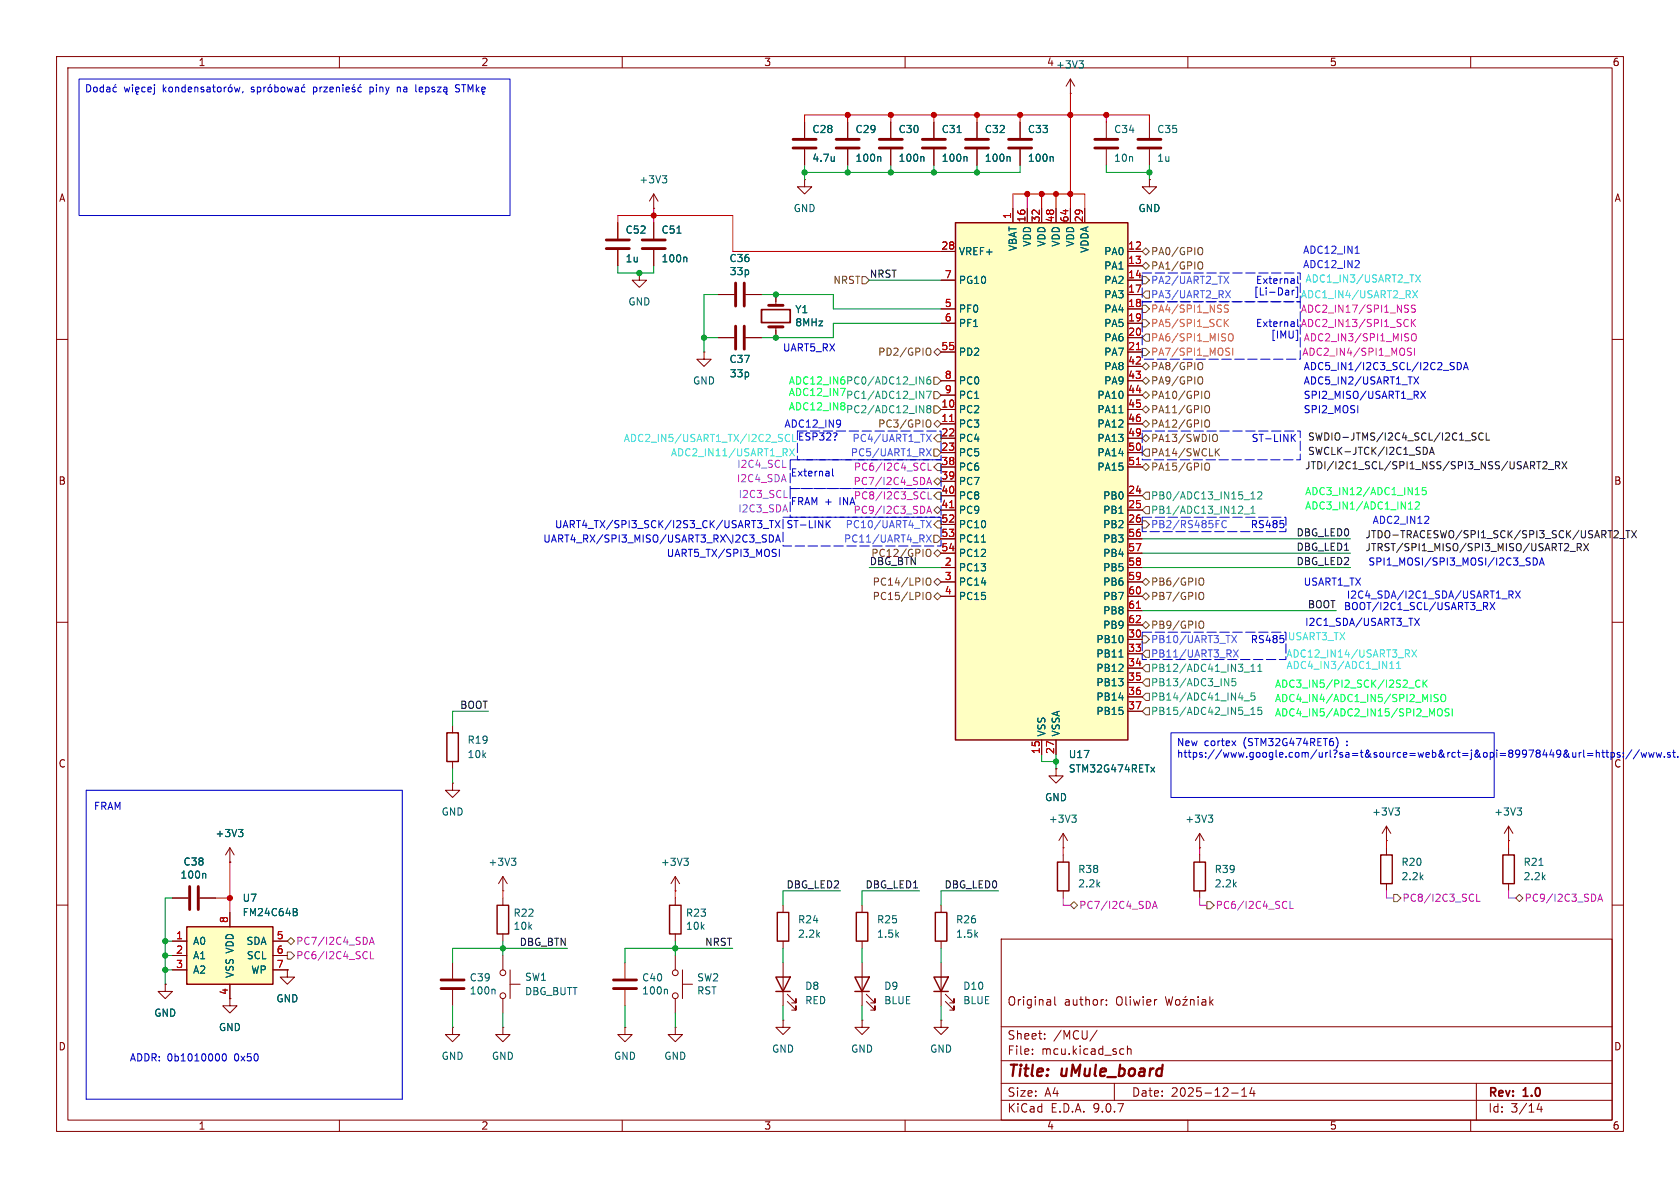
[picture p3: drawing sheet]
<svg xmlns="http://www.w3.org/2000/svg" width="297mm" height="210mm" viewBox="0 0 297 210" stroke-linecap="round" stroke-linejoin="round" font-family="sans-serif">
<g fill="none" stroke="#840000" stroke-width=".18">
<path d="M10 10h277v190h-277zM12 12h273v186h-273zM60 10v2M110 10v2M160 10v2M210 10v2M260 10v2M109.2 39.4v2.8M142.2 21.6v2.8M142.2 26.4v2.8M157.5 21.6v2.8M157.5 26.4v2.8"/>
<path d="M165.1 21.6v2.8M165.1 26.4v2.8M109.2 44.2v2.8M113 48.3v1.2h1.3l-1.3 1.3-1.2-1.3h1.2M113 48.3h.1M127 52.1h2.8M131.8 52.1h2.8M10 60h2M285 60h2M10 110h2M285 110h2M188 151.1v1.3"/>
<path d="M188 157.5v1.3M10 160h2M50.8 171.5v1.2h1.3l-1.3 1.3-1.3-1.3h1.3M50.8 171.5h.1M177 166h108v32h-108zM186.5 176.2v1.3l.2 .2M195.6 177.6v.1M195.6 176.8v.1M204.4 176.7h.1M206 176.2l.4 1.5 .3-1.1 .3 1.1 .3-1.5M207.9 176.8l.2-.1 .4 .1 .1 .6-.1 .2-.4 .1-.2-.1zM209.1 176.7h.8l-.8 1h.8"/>
<path d="M209.7 176.1l-.2 .2M210.5 176.8l.2-.1 .3 .1 .1 .9M210.5 176.7v1M211.8 176.2v.1M211.8 176.7v1M212.5 176.8h.6l.1 .9M213.2 177.1h-.5a.29 .29 0 0 0-.2 .3 .29 .29 0 0 0 .2 .3l.5-.1M213.9 176.2v1.5M214 177.1l.5 .6M214.5 176.7l-.6 .6M285 160h2M60 198v2"/>
<path d="M80 181.6v1.3h1.3l-1.3 1.3-1.3-1.3h1.3M80 181.6h.1M110 198v2M160 198v2M177 194.5h108M177 191.5h108M177 187.5h108M177 181.5h108M182.5 186.3v.1M182.5 185.5v.1M184.7 183.6v.1M184.7 182.8v.1"/>
<path d="M194 182.1l-1.3 2M197 191.5v3M198.2 185.4l.5 .1M198.7 186.3l-.5 .1M199.3 185.5l.2-.1 .4 .1 .1 .9M199.3 184.9v1.5M210 198v2M217.7 193.2h1.2M219.5 193.8h.9M219.5 192.7l.5-.4v1.5M221.3 192.2l-.3 1.1h.9M221.7 192.8v1"/>
<path d="M260 198v2M261 191.5v6.5M272.1 195l-.4 1.1h1M272.5 195.6v1"/>
</g>
<path d="M140.2 24.6h4.1M140.2 26.2h4.1M155.4 24.6h4.1M155.4 26.2h4.1M163.1 24.6h4M163.1 26.2h4M107.2 42.4h4.1M107.2 43.9h4.1M130 50v4.1M131.6 50v4.1" fill="none" stroke="#840000" stroke-width=".51"/>
<path d="M147.5 27.7v.8M147.5 28.4l-.1 .1M163.2 27.7l.1 .2v.6M169.2 23.4h.7M170.8 27.7l.2 .2v.6" fill="none" stroke="#006464" stroke-width=".18"/>
<path d="M186.9 152.4h2.1v5.1h-2.1z" fill="none" stroke="#840000" stroke-width=".25"/>
<path d="M33 163.8h15.3v10.2h-15.3z" fill="#ffffc2"/>
<path d="M79 129.5h2v5.1h-2zM33 163.8h15.3v10.2h-15.3z" fill="none" stroke="#840000" stroke-width=".25"/>
<g fill="none" stroke="#840000" stroke-width=".18">
<path d="M189.2 16.5h.1M189.2 14l-.7 1.2M189.2 14l.8 1.2M189.2 14v2.5M115.6 36.8h.1M115.6 34.3v2.5M115.6 39.4v2.8M115.6 34.3l-.8 1.3M115.6 34.3l.7 1.3M142.2 31.8v1.2h1.3l-1.3 1.3-1.2-1.3h1.2M142.2 31.8h.1M115.6 44.2v2.8"/>
<path d="M80 138.4v1.3h1.3l-1.3 1.3-1.3-1.3h1.3M80 138.4h.1M80 128.3v1.2M80 134.6v1.3M186.7 135.9v1.3h1.3l-1.3 1.2-1.3-1.2h1.3M186.7 135.9h.1M30.5 158.8h2.8M35.3 158.8h2.8M40.6 152.4h.1M40.6 149.9v2.5M40.6 149.9l-.7 1.2M40.6 149.9l.8 1.2"/>
<path d="M188 149.9h.1M188 147.3l-.8 1.3M188 147.3l.7 1.3M188 147.3v2.6M212.1 149.9h.1M212.1 147.3l-.8 1.3M212.1 147.3l.8 1.3M212.1 147.3v2.6M245.1 148.6h.1M245.1 146.1l-.8 1.2M245.1 146.1l.8 1.2M245.1 146.1v2.5"/>
<path d="M29.2 174v1.3h1.3l-1.3 1.2-1.3-1.2h1.3M29.2 174h.1M30.5 166.4h2.5M30.5 168.9h2.5M30.5 171.5h2.5M40.6 174v3.8h1.3l-1.3 1.3-1.2-1.3h1.2M40.6 161.3v2.5M48.3 166.4h2.5M48.3 168.9h2.5M48.3 171.5h2.5M80 170.2v2.8M80 175v2.8"/>
</g>
<g fill="none" stroke="#006464" stroke-width=".18">
<path d="M190.7 10.7h.8l-.4 .5M191.3 11.2l.2 .3v.3l-.2 .2M117.1 31.1h.8l-.5 .4M117.6 31.5l.3 .3v.3l-.3 .2M119.7 41.2h.7M121.2 45.5l.2 .1v.7M36.2 154.4l.2 .2v.6M42.2 146.6h.7l-.4 .5M42.7 147.1l.2 .3v.3l-.2 .2M189.5 144.1h.8l-.5 .5M190 144.6l.3 .2v.3l-.3 .3M213.6 144.1h.8l-.4 .5"/>
<path d="M214.1 144.6l.3 .2v.3l-.3 .3M246.6 142.8h.8l-.4 .5M247.2 143.3l.2 .2v.3l-.2 .3M52.3 160.6l.2 .2-.2 .4 .2 .1 .1 .3-.3 .3h-.5M87.3 174.9l.2 .1v.7"/>
</g>
<path d="M113.5 42.4h4.1M113.5 43.9h4.1M33.5 156.7v4.1M35.1 156.7v4.1M78 173.2h4M78 174.8h4" fill="none" stroke="#840000" stroke-width=".51"/>
<path d="M168.9 39.4h30.5v91.4h-30.5z" fill="#ffffc2"/>
<g fill="none" stroke="#840000" stroke-width=".25">
<path d="M168.9 39.4h30.5v91.4h-30.5zM211.1 152.4h2v5.1h-2zM244.1 151.1h2v5.1h-2zM265.7 151.1h2v5.1h-2zM87.9 160h2v5.1h-2zM118.4 160h2v5.1h-2zM137.2 172.7h2.5l-1.3 2.6zM137.2 175.3h2.5M137.4 161.3h2v5.1h-2zM151.1 172.7h2.6l-1.3 2.6zM151.1 175.3h2.6M151.4 161.3h2v5.1h-2z"/>
<path d="M165.1 172.7h2.5l-1.2 2.6zM165.1 175.3h2.5M165.4 161.3h2v5.1h-2z"/>
</g>
<g fill="none" stroke="#840000" stroke-width=".18">
<path d="M109.2 39.4v2.8M115.6 39.4v2.8M142.2 21.6v2.8M142.2 26.4v2.8M149.9 21.6v2.8M149.9 26.4v2.8M157.5 21.6v2.8M157.5 26.4v2.8M165.1 21.6v2.8M165.1 26.4v2.8M172.7 21.6v2.8M172.7 26.4v2.8"/>
<path d="M179.1 36.8v2.6M180.3 21.6v2.8M180.3 26.4v2.8M181.6 36.8v2.6M184.1 36.8v2.6M186.7 36.8v2.6M189.2 36.8v2.6M191.8 36.8v2.6M195.6 21.6v2.8M195.6 26.4v2.8M203.2 31.8v1.2h1.3l-1.3 1.3-1.3-1.3h1.3M203.2 31.8h.1"/>
<path d="M203.2 21.6v2.8M203.2 26.4v2.8M109.2 44.2v2.8M115.6 44.2v2.8M127 52.1h2.8M127 59.7h2.8M131.8 52.1h2.8M131.8 59.7h2.8M137.2 52.1v1.9M137.2 57.8v1.9M166.4 44.5h2.5M166.4 49.5h2.5"/>
<path d="M166.4 54.6h2.5M166.4 57.2h2.5M199.4 44.5h2.5M199.4 49.5h2.5M199.4 54.6h2.5M199.4 57.2h2.5M199.4 47h2.5M199.4 52.1h2.5M199.4 59.7h2.5M124.5 62.2v1.3h1.2l-1.2 1.3-1.3-1.3h1.3M124.5 62.2h.1M166.4 62.2h2.5"/>
<path d="M166.4 67.3h2.5M166.4 69.9h2.5M166.4 72.4h2.5M166.4 74.9h2.5M166.4 77.5h2.5M199.4 62.2h2.5M199.4 67.3h2.5M199.4 69.9h2.5M199.4 72.4h2.5M199.4 74.9h2.5M199.4 77.5h2.5M199.4 64.8h2.5"/>
<path d="M166.4 80h2.5M166.4 82.6h2.5M166.4 85.1h2.5M166.4 87.6h2.5M166.4 90.2h2.5M166.4 92.7h2.5M166.4 95.3h2.5M166.4 97.8h2.5M199.4 80h2.5M199.4 82.6h2.5M199.4 87.6h2.5M199.4 90.2h2.5"/>
<path d="M199.4 92.7h2.5M199.4 95.3h2.5M199.4 97.8h2.5M166.4 100.3h2.5M166.4 102.9h2.5M166.4 105.4h2.5M199.4 100.3h2.5M199.4 102.9h2.5M199.4 105.4h2.5M199.4 108h2.5M199.4 110.5h2.5M199.4 113h2.5"/>
<path d="M199.4 115.6h2.5M199.4 118.1h2.5M184.1 130.8v2.6M186.7 135.9h.1M186.7 130.8v2.6M199.4 120.7h2.5M199.4 123.2h2.5M199.4 125.7h2.5M30.5 158.8h2.8M35.3 158.8h2.8M40.6 152.4h.1M88.9 157.5h.1"/>
<path d="M88.9 154.9v2.6M88.9 158.8v1.2M88.9 154.9l-.8 1.3M88.9 154.9l.8 1.3M119.4 157.5h.1M119.4 154.9v2.6M119.4 158.8v1.2M119.4 154.9l-.8 1.3M119.4 154.9l.7 1.3M212.1 151.1v1.3M212.1 157.5v1.3M245.1 149.9v1.2"/>
<path d="M245.1 156.2v1.3M266.7 148.6h.1M266.7 146.1l-.8 1.2M266.7 146.1l.8 1.2M266.7 146.1v2.5M266.7 149.9v1.2M266.7 156.2v1.3M29.2 174h.1M30.5 166.4h2.5M30.5 168.9h2.5M30.5 171.5h2.5M40.6 161.3v2.5"/>
<path d="M40.6 174v2.5M48.3 166.4h2.5M48.3 168.9h2.5M48.3 171.5h2.5M50.8 171.5h.1M88.9 165.1v1.3M88.9 168.9v2.6M88.9 176.5v2.6M90.2 174h1.7M90.2 171.5v5M110.5 170.2v2.8M110.5 175v2.8"/>
<path d="M119.4 165.1v1.3M119.4 168.9v2.6M119.4 176.5v2.6M120.6 174h1.8M120.6 171.5v5M138.4 160v1.3M138.4 166.4v1.2M138.4 170.2v7.6M139.2 177l1.5 1.6v-.8v.8h-.7M139.2 175.8l1.5 1.5v-.8v.8h-.7M152.4 160v1.3M152.4 166.4v1.2"/>
<path d="M152.4 170.2v7.6M153.2 177l1.5 1.6v-.8v.8h-.8M153.2 175.8l1.5 1.5v-.8v.8h-.8M166.4 160v1.3M166.4 166.4v1.2M166.4 170.2v7.6M167.1 177l1.6 1.6v-.8v.8h-.8M167.1 175.8l1.6 1.5v-.8v.8h-.8M88.9 181.6v1.3h1.3l-1.3 1.3-1.3-1.3h1.3M88.9 181.6h.1M110.5 181.6v1.3h1.3l-1.3 1.3-1.3-1.3h1.3M110.5 181.6h.1"/>
<path d="M119.4 181.6v1.3h1.2l-1.2 1.3-1.3-1.3h1.3M119.4 181.6h.1M138.4 180.3v1.3h1.3l-1.3 1.3-1.2-1.3h1.2M138.4 180.3h.1M152.4 180.3v1.3h1.3l-1.3 1.3-1.3-1.3h1.3M152.4 180.3h.1M166.4 180.3v1.3h1.2l-1.2 1.3-1.3-1.3h1.3M166.4 180.3h.1"/>
<circle cx="88.9" cy="172" r=".51"/>
<circle cx="88.9" cy="176" r=".51"/>
<circle cx="119.4" cy="172" r=".51"/>
<circle cx="119.4" cy="176" r=".51"/>
</g>
<path d="M167.9 74.5h.7M200.9 61.8h.7M167.9 89.8h.7M200.9 82.1h.7M200.9 107.5h.7" fill="none" stroke="#a90000" stroke-width=".18"/>
<g fill="none" stroke="#006464" stroke-width=".18">
<path d="M147.5 27.7v.8M147.5 28.4l-.1 .1M155.5 27.7l.2 .2v.6M163.2 27.7l.1 .2v.6M169.2 23.4h.7M170.8 27.7l.2 .2v.6M178.4 27.7l.2 .2v.6M186 27.7l.2 .2v.6M119.7 41.2h.7M121.2 45.5l.2 .1v.7M197.8 73h.7M173.5 95.8h.7"/>
<path d="M197.8 116.1h.7M203.5 135.6l.6 .9M204.1 135.6l-.6 .9M36.2 154.4l.2 .2v.6M42.2 146.6h.7l-.4 .5M42.7 147.1l.2 .3v.3l-.2 .2M90.4 151.7h.8l-.4 .5M91 152.2l.2 .2v.3l-.2 .3M120.9 151.7h.8l-.4 .5M121.4 152.2l.3 .2v.3l-.3 .3M268.2 142.8h.8l-.4 .5M268.8 143.3l.2 .2v.3l-.2 .3"/>
<path d="M272.1 153h.7M52.3 160.6l.2 .2-.2 .4 .2 .1 .1 .3-.3 .3h-.5M117.8 174.9l.2 .1v.7"/>
</g>
<g fill="none" stroke="#840000" stroke-width=".51">
<path d="M147.8 24.6h4.1M147.8 26.2h4.1M170.7 24.6h4.1M170.7 26.2h4.1M178.3 24.6h4.1M178.3 26.2h4.1M193.5 24.6h4.1M193.5 26.2h4.1M201.2 24.6h4M201.2 26.2h4M130 57.7v4M131.6 57.7v4"/>
<path d="M135.9 57.8h2.5M135.9 54h2.5M108.5 173.2h4M108.5 174.8h4"/>
</g>
<path d="M134.6 54.7h5.1v2.3h-5.1z" fill="none" stroke="#840000" stroke-width=".3"/>
<g fill="none" stroke="#c409ff" stroke-width=".18">
<path d="M163.5 87v.1M163.5 81.9v.1M163.5 88.1h.1M163.5 83v.1M163.8 90.7l.5-1.2 .4 1.2M163.8 85.7l.5-1.3 .4 1.3M164 90.4h.6M164 85.3h.6M164.1 86.9v1.3h.6M164.1 81.9v1.2h.6M188 158.8v1.2h1.2M212.1 158.8v1.2h1.3"/>
<path d="M227.4 159.4l.1 .1M228 159.3v1.3h.6M245.1 157.5v1.3h1.3M260.5 158.1v.1M260.5 159.2v.1M261.1 158.1v1.2h.6M266.7 157.5v1.3h1.3M282.5 159.3l.4-1.2 .4 1.2M282.6 159h.6M64.9 168.3h.1M64.9 169.4h.1M65.3 166.9l.4-1.2 .4 1.2"/>
<path d="M65.4 166.6h.6M65.5 168.2v1.3h.6M203.7 160.6l.5-1.3 .4 1.3M203.9 160.2h.6M227.5 160.5h-.1"/>
</g>
<g fill="none" stroke="#725600" stroke-width=".18">
<path d="M152.4 48.9h.6l.7 .6-.7 .7h-.6zM201.9 47l.7-.6 .6 .6-.6 .6zM201.9 44.5l.7-.7 .6 .7-.6 .6zM201.9 48.9h.7l.6 .6-.6 .7h-.7zM201.9 56.5h.7l.6 .7-.6 .6h-.7zM201.9 54h.7l.6 .6-.6 .6h-.7zM202.6 59.1h.6v1.2h-.6l-.7-.6zM202.6 51.4h.6v1.3h-.6l-.7-.6zM212.1 46.3a.43 .43 0 0 1 .5 .4v.4a.43 .43 0 0 1-.5 .5M212.1 43.8a.43 .43 0 0 1 .5 .4v.4a.43 .43 0 0 1-.5 .4M164 61.5a.43 .43 0 0 1 .6 .5v.4a.43 .43 0 0 1-.6 .4M164 74.2a.43 .43 0 0 1 .6 .5v.4a.43 .43 0 0 1-.6 .4"/>
<path d="M165.1 79.4h.6l.7 .6-.7 .6h-.6zM165.1 66.7h.6l.7 .6-.7 .6h-.6zM165.1 71.8h.6l.7 .6-.7 .6h-.6zM165.1 62.2l.6-.6 .7 .6-.7 .7zM165.1 69.2h.6l.7 .7-.7 .6h-.6zM165.7 76.8h.7v1.3h-.7l-.6-.6zM165.7 74.3l.7 .6-.7 .7-.6-.7zM201.9 77.5l.7-.7 .6 .7-.6 .6zM201.9 72.4l.7-.6 .6 .6-.6 .6zM201.9 67.3l.7-.6 .6 .6-.6 .6zM201.9 69.9l.7-.7 .6 .7-.6 .6zM201.9 64.8l.7-.7 .6 .7-.6 .6z"/>
<path d="M201.9 61.6h.7l.6 .6-.6 .7h-.7zM202.6 79.4h.6v1.2h-.6l-.7-.6zM202.6 74.3l.6 .6-.6 .7-.7-.7zM212.1 64.1a.43 .43 0 0 1 .5 .4v.4a.43 .43 0 0 1-.5 .4M212.1 66.6a.43 .43 0 0 1 .5 .4v.5a.43 .43 0 0 1-.5 .4M213.2 69.2h.1a.43 .43 0 0 1 .5 .4v.4a.42 .42 0 0 1-.2 .4 .42 .42 0 0 1-.4 0M213.2 71.8l.1-.1a.43 .43 0 0 1 .5 .4v.4a.42 .42 0 0 1-.2 .4 .42 .42 0 0 1-.4 0M213.2 74.3l.1-.1a.43 .43 0 0 1 .5 .5v.4a.42 .42 0 0 1-.2 .4 .42 .42 0 0 1-.4-.1M214.7 76.8a.43 .43 0 0 1 .5 .4v.4a.43 .43 0 0 1-.5 .4M215 79.9l.6 .7M215.6 79.3l-.7 .7M163.8 97.3l.2-.2a.43 .43 0 0 1 .6 .4v.4a.43 .43 0 0 1-.3 .5 .43 .43 0 0 1-.5-.2"/>
<path d="M165.1 94.6h.6l.7 .7-.7 .6h-.6zM165.1 90.2l.6-.7 .7 .7-.7 .6zM165.1 85.1l.6-.6 .7 .6-.7 .6zM165.1 97.8l.6-.6 .7 .6-.7 .6zM165.7 87h.7v1.3h-.7l-.6-.7zM165.7 81.9h.7v1.3h-.7l-.6-.6zM165.7 92.1h.7v1.2h-.7l-.6-.6zM201.9 92.1h.7l.6 .6-.6 .6h-.7zM201.9 82.6l.7-.7 .6 .7-.6 .6zM202.6 89.5h.6v1.3h-.6l-.7-.6zM202.6 87h.6v1.3h-.6l-.7-.7zM213.2 81.9h.1a.43 .43 0 0 1 .5 .4v.4a.42 .42 0 0 1-.2 .4 .42 .42 0 0 1-.4 0"/>
<path d="M163.8 102.4l.2-.2a.43 .43 0 0 1 .6 .4v.4a.42 .42 0 0 1-.5 .5 .42 .42 0 0 1-.4-.5zM163.8 104.9l.2-.2a.43 .43 0 0 1 .6 .4v.5a.42 .42 0 0 1-.5 .4 .42 .42 0 0 1-.4-.4zM165.1 105.4l.6-.6 .7 .6-.7 .6zM165.1 102.9l.6-.7 .7 .7-.7 .6zM201.9 105.4l.7-.6 .6 .6-.6 .6zM201.9 110.5l.7-.6 .6 .6-.6 .6zM201.9 102.9l.7-.7 .6 .7-.6 .6zM201.9 112.4h.7l.6 .6-.6 .7h-.7zM202.6 117.5h.6v1.2h-.6l-.7-.6zM202.6 114.9h.6v1.3h-.6l-.7-.6zM212.1 104.8l.2-.1a.43 .43 0 0 1 .5 .4v.5a.42 .42 0 0 1-.2 .4 .42 .42 0 0 1-.5-.1M212.1 102.2h.2a.43 .43 0 0 1 .5 .4v.4a.42 .42 0 0 1-.2 .4 .42 .42 0 0 1-.5 0"/>
<path d="M212.1 109.9l.2-.1a.43 .43 0 0 1 .5 .4v.4a.42 .42 0 0 1-.2 .4 .42 .42 0 0 1-.5 0M202.6 122.6h.6v1.2h-.6l-.7-.6zM202.6 120h.6v1.3h-.6l-.7-.6zM202.6 125.1h.6v1.3h-.6l-.7-.7zM213.4 159.4h.6l.6 .6-.6 .7h-.6zM246.4 158.1h.6l.6 .7-.6 .6h-.6zM268 158.8l.6-.7 .6 .7-.6 .6zM50.8 166.4l.6-.7 .7 .7-.7 .6zM50.8 168.3h.6l.7 .6-.7 .6h-.6zM189.2 160l.7-.6 .6 .6-.6 .7z"/>
</g>
<g fill="none" stroke="#0c75ff" stroke-width=".18">
<path d="M216.4 48.8l.8 1.3M216.7 51.4l.8 1.2M217.2 48.8l-.8 1.3M217.5 51.4l-.8 1.2M163.8 76.8l.8 1.2M163.8 79.3l.8 1.3M164.6 76.8l-.8 1.2M164.6 79.3l-.8 1.3M163.8 94.6l.8 1.2M163.8 92l.8 1.3M164.6 94.6l-.8 1.2M164.6 92l-.8 1.3"/>
<path d="M215 92h.6M216.8 92.1a.6 .6 0 0 0-.8 .5 .6 .6 0 0 0 .6 .7l.2-.1M217.8 112.3l.8 1.3M218.1 114.9l.8 1.2M218.6 112.3l-.8 1.3M218.9 114.9l-.8 1.2"/>
</g>
<path d="M216.4 56.5v1.2M216.6 57l.6 .7M217.2 56.5l-.8 .7M217.2 54l-.5-.1-.2 .1v.4l.5 .2 .2 .3-.3 .3-.5-.1M217.2 59.2l.3-.2a.43 .43 0 0 1 .5 .4v.4a.42 .42 0 0 1-.4 .5 .42 .42 0 0 1-.4-.5zM216.9 62.1l.4 .2 .1 .3-.2 .2h-.3M216.9 61.5l.5 .1M217.9 61.5v1.3" fill="none" stroke="#ff7400" stroke-width=".18"/>
<g fill="none" stroke="#00a57c" stroke-width=".18">
<path d="M163.8 69.2h.8l-.5 1.2M164.1 72.2l-.3-.2 .3-.3h.2l.3 .2-.3 .3M164.1 72.2l-.3 .3 .1 .3 .2 .2 .3-.1 .2-.2v-.2l-.3-.3M164.1 72.2h.2M164.4 66.6l-.3 .1a.86 .86 0 0 0 0 1.2l.4-.1 .1-.5-.3-.2-.3 .1-.2 .1M219.9 90.9h1M221.1 87.3l.4-.4v1.3M221.1 89.8l.4-.3v1.2M221.1 90.7h.8M221.1 88.2h.8M222.4 87.1l.4-.2 .3 .4-.8 .9h.8M216.5 120l.7 1.2v-1.2"/>
<path d="M218.4 120h-.6v.6l.1-.2 .5 .1 .1 .2-.1 .4-.2 .1-.4-.1M219.9 118.8h1M221.1 118.7h.8M221.1 117.8l.4-.4v1.3M222.4 118.7h.7M222.4 117.8l.3-.4v1.3M219.9 123.9h1M221.1 125.4l.4-.4v1.3M221.1 126.3h.8M221.8 122.5h-.6l-.1 .6 .2-.1h.5l.1 .2-.1 .4-.2 .2-.5-.2M223 125h-.6v.6l.1-.1 .5 .1 .1 .2-.1 .4-.2 .1-.4-.1"/>
</g>
<g fill="none" stroke="#0000c2" stroke-width=".18">
<path d="M14 14h76.2v24.1h-76.2zM15.3 15a.64 .64 0 0 1 .8 .6 .64 .64 0 0 1-.8 .6zM16.7 15.5l.3-.1 .2 .2v.4l-.2 .2h-.3l-.2-.2zM18.3 15.5l-.4-.1-.2 .2 .1 .6h.5M18.3 15v1.2M18.9 15.5h.5v.7M19.4 15.7l-.4 .1-.2 .1 .2 .3h.4M20.5 14.9l-.2 .2M20.6 15.5l-.4-.1-.2 .2 .1 .6h.5M22 15.4l.2 .8 .3-.6 .2 .6 .2-.8M23.4 15v.1M23.4 15.4v.8"/>
<path d="M24 15.8l.6-.1-.1-.2-.3-.1-.2 .2v.6h.5M24.3 16.2l-.2 .3 .3 .2M25.7 15.5l-.4-.1-.2 .2 .1 .6h.5M26.2 15.8l.6-.1-.1-.2-.4-.1-.1 .2v.6h.5M27.3 15.4v1.1l-.2 .2M27.3 15v.1M28.9 15v1.2M29 15.8l.4 .4M29.4 15.4l-.5 .5M30 15.5l.3-.1 .2 .2v.4l-.2 .2h-.3l-.2-.2zM31 15.5l.2-.1 .3 .1 .1 .7M31 15.4v.8"/>
<path d="M32.7 15.5l-.3-.1-.3 .2 .2 .6h.4M32.7 15v1.2M33.3 15.8l.6-.1-.1-.2-.3-.1-.2 .2v.6h.5M34.4 15.5l.2-.1 .3 .1 .1 .7M34.4 15.4v.8M36 15.5l-.3-.1-.2 .2 .1 .2 .4 .1v.3h-.5M36.6 15.5h.5l.1 .7M37.2 15.7l-.5 .1-.1 .1 .1 .3h.5M37.6 15.4h.5M37.8 15v1.1l.3 .1M38.5 15.5l.4-.1 .2 .2v.4l-.2 .2h-.4l-.1-.2zM39.6 15.4v.8"/>
<path d="M40 15.4l-.4 .2M40.5 15.5l.3-.1 .2 .2v.4l-.2 .2h-.3l-.1-.2zM40.8 14.9l-.1 .2M41.5 15.4l.2 .8 .2-.6 .3 .6 .2-.8M43 16.2l-.2 .2M44.9 15.5l-.3-.1-.2 .2 .1 .2 .4 .1v.3h-.5M45.5 15.5l.4-.1 .2 .2-.1 .6h-.5M45.5 15.4v1.3M46.7 15.4v.8M47 15.4l-.3 .2M47.5 15.5l.3-.1 .2 .2v.4l-.2 .2h-.3l-.1-.2zM47.9 14.9l-.2 .2"/>
<path d="M48.6 15.5l.3-.1 .3 .2-.1 .6h-.5M48.6 15v1.2M49.8 15.5l.3-.1 .2 .2v.4l-.2 .2h-.3l-.1-.2zM50.8 15.4l.2 .8 .2-.6 .3 .6 .2-.8M52.2 15.5h.5l.1 .7M52.8 15.7l-.5 .1-.1 .1 .1 .3h.5M53.8 14.9l-.2 .2M53.9 15.5l-.4-.1-.2 .2 .1 .6h.5M55.4 15.5l.4-.1 .2 .2-.1 .6h-.5M55.4 15.4v1.3M56.6 15.4v.8M56.9 15.4l-.3 .2"/>
<path d="M57.2 15.4h.7l-.7 .8h.7M58.3 15.8l.6-.1v-.2l-.4-.1-.2 .2 .1 .6h.5M59.5 15.5l.2-.1 .3 .1v.7M59.5 15.4v.8M60.6 15v.1M60.6 15.4v.8M61.2 15.8l.6-.1-.1-.2-.4-.1-.1 .2v.6h.5M62.6 14.9l-.2 .2M62.7 15.5l-.3-.1-.1 .2v.2l.4 .1v.3h-.4M63.8 14.9l-.2 .2M63.9 15.5l-.4-.1-.2 .2 .1 .6h.5M65.4 15.4v1.3"/>
<path d="M65.4 16.2h.1M65.5 15.4l-.1 .1M70.2 15.4v.8M70.6 15.4l-.4 .1M73.5 15v1.1M73.6 16.2h.1M74.1 15.8l.6-.1v-.2l-.4-.1-.2 .2 .1 .6h.5M75.3 15.5l.3-.1 .3 .2-.2 .6h-.4M75.3 15.4v1.3M76.8 15.5l-.3-.1-.2 .2 .1 .2 .4 .1v.3h-.5M77.3 15.4h.7l-.7 .8h.7M78.5 15.5h.4l.1 .7-.2 .3 .3 .2"/>
<path d="M79 15.7l-.4 .1-.2 .1 .2 .3h.4M81.2 15h-.4l-.2 .1v.4l.5 .2 .1 .3-.2 .2h-.5M81.6 15h.7M82 15v1.2M82.8 16.2v-1.2l.4 .9 .4-.9v1.2M84.2 15v1.2M84.3 15.8l.4 .4M84.7 15.4l-.5 .5M85.2 15.8l.6-.1-.1-.2-.3-.1-.2 .2v.6h.5M85.5 16.2l-.2 .3 .3 .2M228.4 51.3v.9M228.8 51.3l-.4 .2"/>
<path d="M229.1 50.8h.3v1.8h-.3M229.1 58.4h.3v1.8h-.3M229.4 48.8v1.1l.2 .2M228.5 77.3l.5 .8M229 76.8l-.7 .7M250 66.6l.8 1.3M250.8 66.6l-.8 1.3M251.2 69.2l.8 1.2M252 69.2l-.8 1.2M256.8 64.7l.3 .3-.3 .4M256.9 64.1h.2M257.6 64.1a.64 .64 0 0 1 .8 .6 .64 .64 0 0 1-.8 .7z"/>
<path d="M258.7 65.4l.4-1.3 .5 1.3M258.8 65h.6M134.9 93.4h1M135.3 94.6h.2M135.4 95.3l.1 .2-.1 .3M136 94.6a.64 .64 0 0 1 .8 .6 .64 .64 0 0 1-.8 .6zM136 92h.7M136.4 92v1.3M137 97.8l.2 .2-.2 .4M137 97.1l.2 .1M137 92l.9 1.3M137.1 95.8l.4-1.2 .5 1.2"/>
<path d="M137.2 95.5h.6M137.8 97.1v1.3M137.9 92l-.9 1.3M146.2 92.6l.6 .7M146.8 92l-.7 .7M147.2 82.9v1.1l.2 .1M226.9 92.6v.6M270.3 98.6l.2 .1M270.4 99.4l.1 .1-.1 .3M271.1 98.6a.64 .64 0 0 1 .7 .7 .64 .64 0 0 1-.7 .6zM272.1 99.9l.5-1.3 .4 1.3M272.3 99.5h.6"/>
<path d="M226.9 112.9v.6M250.1 109.3l.8 1.3M250.9 109.3l-.8 1.3M262.6 107.2l.4 .6M263 106.7l-.1 .4-.6 .1M263.4 106.5l.9 1.3M264.3 106.5l-.9 1.3M15.2 139.7h55.9v54.6h-55.9zM207 129.5h57.2v11.5h-57.2zM217.8 131l.7 .8M218.5 131l-.7 .8M236.2 130.4a1.46 1.46 0 0 1 0 1.9"/>
<path d="M39.4 186.4l.2-.1a.68 .68 0 0 1 .4 .6 .68 .68 0 0 1-.4 .6l-.2-.1-.1-.3z"/>
</g>
<g fill="none" stroke="#f00" stroke-width=".18">
<path d="M189.2 16.5v20.3M109.2 39.4v-1.3h20.3v6.4h36.9M115.6 36.8v2.6M142.2 21.6v-1.3h61v1.3M149.9 20.3v1.3M157.5 20.3v1.3M165.1 20.3v1.3M172.7 20.3v1.3M179.1 36.8v-2.5h12.7v2.5M180.3 20.3v1.3M181.6 34.3v2.5M184.1 34.3v2.5"/>
<path d="M186.7 34.3v2.5M195.6 20.3v1.3M38.1 158.8h2.5M40.6 152.4v8.9M88.9 157.5v1.3M119.4 157.5v1.3M188 149.9v1.2M212.1 149.9v1.2M245.1 148.6v1.3M266.7 148.6v1.3"/>
</g>
<g fill="none" stroke="#009600" stroke-width=".18">
<path d="M142.2 29.2v2.6M149.9 29.2v1.3M157.5 29.2v1.3M165.1 29.2v1.3M172.7 29.2v1.3M180.3 29.2v1.3h-38.1M195.6 29.2v1.3h7.6M203.2 29.2v2.6M109.2 47v1.3h6.4v-1.3M124.5 59.7h2.5M127 52.1h-2.5v10.1M134.6 52.1h12.7v2.5h19.1"/>
<path d="M153.7 49.5h12.7M166.4 57.2h-19.1v2.5h-12.7M201.9 95.3h36.9M201.9 97.8h36.9M153.7 100.3h12.7M201.9 100.3h36.9M201.9 108h34.3M80 135.9v2.5M86.4 125.7h-6.4v2.6M184.1 133.4v1.2h2.6M186.7 133.4v2.5M30.5 158.8h-1.3v15.2"/>
<path d="M148.6 157.5h-10.2v2.5M162.6 157.5h-10.2v2.5M176.5 157.5h-10.1v2.5M29.2 171.5h1.3M29.2 166.4h1.3M29.2 168.9h1.3M80 177.8v3.8M88.9 166.4v2.5M88.9 179.1v2.5M100.3 167.6h-20.3v2.6M110.5 177.8v3.8M119.4 166.4v2.5"/>
<path d="M119.4 179.1v2.5M129.5 167.6h-19v2.6M138.4 167.6v2.6M138.4 177.8v2.5M152.4 167.6v2.6M152.4 177.8v2.5M166.4 167.6v2.6M166.4 177.8v2.5"/>
</g>
<g fill="none" stroke="#1f1106" stroke-width=".18">
<path d="M251.6 79.1a.64 .64 0 0 1 .8 .6 .64 .64 0 0 1-.8 .6M252.8 80h.6M260.2 76.9l.7 .5-.2 .4-.5-.1M260.9 76.6l-.4-.1-.3 .3M262.2 76.7a.6 .6 0 0 0-.8 .4 .6 .6 0 0 0 .6 .7l.2-.1M262.7 76.5v1.3h.7M252.7 80.3l.4-1.2 .5 1.2M272.8 81.7l.4-.1 .3 .4-.8 .9h.8M273.7 83h1M275 82.3l.6-.1 .1-.2v-.3l-.7-.1v1.3M275.3 82.3l.4 .6M276.1 81.6l.9 1.3"/>
<path d="M277 81.6l-.9 1.3M277.6 97.5h.9M278.8 96.1v1.3M279.1 96.8l.5 .6M279.4 96.1l.2 .2-.2 .4-.6 .1M280 96.1l.8 1.3M280.8 96.1l-.8 1.3M285.9 93.8l.2 .2-.1 .3-.7 .8h.8M286.3 95.2h1M287.4 93.8h.7M287.8 93.8v1.3M288.5 93.8l.8 1.3"/>
<path d="M289.3 93.8l-.8 1.3"/>
</g>
<path d="M249 90h.7M250.2 88.8l.5-.1 .2 .4-.8 .9h.8M250.2 87.5h.7M250.4 86.4l.2-.2v1.3M252.1 86.2h-.6l-.1 .6 .2-.1h.4l.1 .2v.4l-.2 .2-.5-.2" fill="none" stroke="#0fff31" stroke-width=".18"/>
<path d="M266.8 105.1h.6l.1-.2-.1-.3-.6-.1v1.2M267.1 105.1l.4 .6M267.9 104.5l.9 1.2M268.8 104.5l-.9 1.2" fill="none" stroke="#0602ff" stroke-width=".18"/>
<path d="M251.8 92.5h.8M252.5 91.4v.4" fill="none" stroke="#0013ff" stroke-width=".18"/>
<path d="M249.6 114.9l.8 1.3M250.4 114.9l-.8 1.3" fill="none" stroke="#2cfff7" stroke-width=".18"/>
<path d="M245.7 118.2h.7M246.1 116.9v1.3M246.9 118.2h.7M247 117.2l-.1 .1M247.3 116.9v1.3" fill="none" stroke="#2be9ff" stroke-width=".18"/>
<path d="M249 121.6h1M251 120.3a.6 .6 0 0 0-.8 .5 .6 .6 0 0 0 .6 .7l.2-.1M251.6 120.2v1.3M251.8 120.8l.5 .7M252.3 120.2l-.7 .7M254.2 122.8h-.4l-.2 .1v.3l.5 .3 .1 .3-.2 .2h-.5M254.3 125.4l.1-.1a.43 .43 0 0 1 .6 .4v.4a.42 .42 0 0 1-.5 .5 .42 .42 0 0 1-.4-.5v-.4zM254.8 122.9l.2-.1a.43 .43 0 0 1 .6 .4v.4a.42 .42 0 0 1-.4 .4 .42 .42 0 0 1-.5-.4zM256.2 125.4l-.5-.1-.2 .1v.4l.6 .2 .1 .3-.3 .3-.4-.1M256.7 125.3v1.3" fill="none" stroke="#00ff1d" stroke-width=".18"/>
<path d="M138.4 82.6h.6M138.6 88h.6" fill="none" stroke="#be28ff" stroke-width=".18"/>
<path d="M149.4 68.7l-.5 1.2" fill="none" stroke="#02ff00" stroke-width=".18"/>
<path d="M148.5 74.4v.8M148.6 74.8l-.1 .1" fill="none" stroke="#0007ff" stroke-width=".18"/>
<path d="M139.6 79.3l.8 1.3M139.6 76.9a.6 .6 0 0 0-.8 .4 .6 .6 0 0 0 .6 .8l.2-.2M140.1 76.8v1.3h.6M140.4 79.3l-.8 1.3" fill="none" stroke="#2cfff4" stroke-width=".18"/>
<path d="M239.5 47.3h.8M239.6 44.8h.7M240.2 46.2v.4" fill="none" stroke="#0b1eff" stroke-width=".18"/>
<path d="M249.7 51.4l.9 1.3M250.3 48.6l.8 1.3M250.6 51.4l-.9 1.3M251.1 48.6l-.8 1.3" fill="none" stroke="#20deff" stroke-width=".18"/>
<path d="M248.5 53.9l.5 .1M248.7 56.5l.3 .1M248.8 54.6l.2 .2-.2 .4M249 57.6l-.3 .1M249.5 56.5v1.2M249.6 59.2l.2-.2a.43 .43 0 0 1 .6 .4v.5a.42 .42 0 0 1-.4 .4 .42 .42 0 0 1-.5-.4zM249.7 57l.5 .7M250.2 56.5l-.7 .7M250.2 54l-.5-.1-.1 .1v.4l.5 .2 .1 .4-.2 .2-.5-.1M248.9 62l.5 .3 .1 .3-.2 .2h-.5M249.5 61.6l-.5-.1-.1 .2M250.1 61.5v1.3" fill="none" stroke="#ff00fa" stroke-width=".18"/>
<path d="M201.9 53.3h28v10.2h-28zM201.9 48.3h28v5h-28zM141 76.2h25.4v5.1h-25.4zM201.9 76.2h28v5.1h-28zM138.4 91.4h28v5.1h-28zM139.7 86.4h26.7v5h-26.7zM139.7 81.3h26.7v5.1h-26.7zM201.9 91.4h25.4v2.6h-25.4zM201.9 111.8h25.4v4.8h-25.4z" fill="none" stroke="#0000c2" stroke-width=".18" stroke-dasharray="1.7 .6"/>
<g fill="#009600" stroke="#009600" stroke-width=".18">
<circle cx="186.7" cy="134.6" r=".46"/>
<circle cx="203.2" cy="30.5" r=".46"/>
<circle cx="124.5" cy="59.7" r=".46"/>
<circle cx="113" cy="48.3" r=".46"/>
<circle cx="137.2" cy="59.7" r=".46"/>
<circle cx="137.2" cy="52.1" r=".46"/>
<circle cx="29.2" cy="171.5" r=".46"/>
<circle cx="29.2" cy="166.4" r=".46"/>
<circle cx="29.2" cy="168.9" r=".46"/>
<circle cx="165.1" cy="30.5" r=".46"/>
<circle cx="157.5" cy="30.5" r=".46"/>
<circle cx="172.7" cy="30.5" r=".46"/>
<circle cx="142.2" cy="30.5" r=".46"/>
<circle cx="149.9" cy="30.5" r=".46"/>
<circle cx="119.4" cy="167.6" r=".46"/>
<circle cx="88.9" cy="167.6" r=".46"/>
</g>
<g fill="#f00" stroke="#f00" stroke-width=".18">
<circle cx="181.6" cy="34.3" r=".46"/>
<circle cx="184.1" cy="34.3" r=".46"/>
<circle cx="180.3" cy="20.3" r=".46"/>
<circle cx="186.7" cy="34.3" r=".46"/>
<circle cx="189.2" cy="20.3" r=".46"/>
<circle cx="189.2" cy="34.3" r=".46"/>
<circle cx="195.6" cy="20.3" r=".46"/>
<circle cx="115.6" cy="38.1" r=".46"/>
<circle cx="40.6" cy="158.8" r=".46"/>
<circle cx="149.9" cy="20.3" r=".46"/>
<circle cx="165.1" cy="20.3" r=".46"/>
<circle cx="157.5" cy="20.3" r=".46"/>
<circle cx="172.7" cy="20.3" r=".46"/>
</g>
<g font-size="2.8" fill="#840000">
<text x="178" y="190.9">Title:</text>
<text x="187.7" y="190.9">uMule_board</text>
</g>
<g font-size="2.1" fill="#840000">
<text x="178" y="178">Original</text>
<text x="188.1" y="178">author:</text>
<text x="197.3" y="178">Oliwier</text>
<text x="178" y="184">Sheet:</text>
<text x="186.2" y="184">/MCU/</text>
<text x="178" y="186.7">File:</text>
<text x="184.1" y="186.7">mcu.kicad_sch</text>
<text x="178" y="196.9">KiCad</text>
<text x="178" y="194.1">Size:</text>
<text x="184.7" y="194.1">A4</text>
<text x="185.7" y="196.9">E.D.A.</text>
<text x="193.3" y="196.9">9.0.7</text>
<text x="200" y="194.1">Date:</text>
<text x="207" y="194.1">2025-12-14</text>
<text x="263" y="194.3">Rev:</text>
<text x="263" y="196.9">Id:</text>
<text x="267.1" y="196.9">3/14</text>
<text x="269.4" y="194.3">1.0</text>
</g>
<g font-size="1.8" fill="#840000">
<text x="35" y="11.9">1</text>
<text x="85" y="11.9">2</text>
<text x="135" y="11.9">3</text>
<text x="235" y="11.9">5</text>
<text x="285" y="11.9">6</text>
<text x="10.3" y="35.9">A</text>
<text x="285.3" y="35.9">A</text>
<text x="10.3" y="85.9">B</text>
<text x="285.3" y="85.9">B</text>
<text x="10.3" y="135.9">C</text>
<text x="285.3" y="135.9">C</text>
<text x="10.3" y="185.9">D</text>
<text x="285.3" y="185.9">D</text>
<text x="35" y="199.9">1</text>
<text x="85" y="199.9">2</text>
<text x="135" y="199.9">3</text>
<text x="185" y="199.9">4</text>
<text x="235" y="199.9">5</text>
<text x="285" y="199.9">6</text>
</g>
<g font-size="1.8" fill="#006464">
<text x="185" y="11.9">4 +3V3</text>
<text x="143.5" y="23.7">C28</text>
<text x="151.1" y="23.7">C29</text>
<text x="158.8" y="23.7">C30</text>
<text x="166.4" y="23.7">C31</text>
<text x="174" y="23.7">C32</text>
<text x="181.6" y="23.7">C33</text>
<text x="196.9" y="23.7">C34</text>
<text x="204.5" y="23.7">C35</text>
<text x="143.5" y="28.8">4.7u</text>
<text x="151.1" y="28.8">100n</text>
<text x="158.8" y="28.8">100n</text>
<text x="166.4" y="28.8">100n</text>
<text x="174" y="28.8">100n</text>
<text x="181.6" y="28.8">100n</text>
<text x="196.9" y="28.8">10n</text>
<text x="204.5" y="28.8">1u</text>
<text x="112.9" y="32.6">+3V3</text>
<text x="110.5" y="41.5">C52</text>
<text x="116.8" y="41.5">C51</text>
<text x="140.2" y="37.7">GND</text>
<text x="201.2" y="37.7">GND</text>
<text x="110.5" y="46.6">1u</text>
<text x="116.8" y="46.6">100n</text>
<text x="128.9" y="46.5">C36</text>
<text x="169.4" y="45.3">VREF+</text>
<text x="179.9" y="44.5" transform="rotate(-90 179.9 44.5)">VBAT</text>
<text x="182.5" y="43.7" transform="rotate(-90 182.5 43.7)">VDD</text>
<text x="185" y="43.7" transform="rotate(-90 185 43.7)">VDD</text>
<text x="187.6" y="43.7" transform="rotate(-90 187.6 43.7)">VDD</text>
<text x="190.1" y="43.7" transform="rotate(-90 190.1 43.7)">VDD</text>
<text x="192.6" y="44.8" transform="rotate(-90 192.6 44.8)">VDDA</text>
<text x="195.1" y="45.3">PA0</text>
<text x="195.1" y="47.9">PA1</text>
<text x="128.9" y="48.8">33p</text>
<text x="169.4" y="50.4">PG10</text>
<text x="195.1" y="50.4">PA2</text>
<text x="195.1" y="52.9">PA3</text>
<text x="111" y="54.2">GND</text>
<text x="140.5" y="55.6">Y1</text>
<text x="140.5" y="57.9">8MHz</text>
<text x="169.4" y="55.5">PF0</text>
<text x="169.4" y="58">PF1</text>
<text x="195.1" y="55.5">PA4</text>
<text x="195.1" y="58">PA5</text>
<text x="128.9" y="64.4">C37</text>
<text x="169.4" y="63.1">PD2</text>
<text x="195.1" y="60.6">PA6</text>
<text x="195.1" y="63.1">PA7</text>
<text x="195.1" y="65.6">PA8</text>
<text x="122.4" y="68.2">GND</text>
<text x="128.9" y="66.9">33p</text>
<text x="169.4" y="68.2">PC0</text>
<text x="169.4" y="70.7">PC1</text>
<text x="193.9" y="70.7">PA10</text>
<text x="195.1" y="68.2">PA9</text>
<text x="169.4" y="73.3">PC2</text>
<text x="169.4" y="75.8">PC3</text>
<text x="193.9" y="73.3">PA11</text>
<text x="193.9" y="75.8">PA12</text>
<text x="169.4" y="78.3">PC4</text>
<text x="169.4" y="80.9">PC5</text>
<text x="169.4" y="83.4">PC6</text>
<text x="193.9" y="78.3">PA13</text>
<text x="193.9" y="80.9">PA14</text>
<text x="193.9" y="83.4">PA15</text>
<text x="169.4" y="86">PC7</text>
<text x="169.4" y="88.5">PC8</text>
<text x="194.9" y="88.5">PB0</text>
<text x="169.4" y="91">PC9</text>
<text x="169.4" y="93.6">PC10</text>
<text x="194.9" y="91">PB1</text>
<text x="194.9" y="93.6">PB2</text>
<text x="169.4" y="96.1">PC11</text>
<text x="169.4" y="98.7">PC12</text>
<text x="169.4" y="101.2">PC13</text>
<text x="194.9" y="96.1">PB3</text>
<text x="194.9" y="98.7">PB4</text>
<text x="194.9" y="101.2">PB5</text>
<text x="169.4" y="103.7">PC14</text>
<text x="169.4" y="106.3">PC15</text>
<text x="194.9" y="103.7">PB6</text>
<text x="194.9" y="106.3">PB7</text>
<text x="193.7" y="113.9">PB10</text>
<text x="194.9" y="108.8">PB8</text>
<text x="194.9" y="111.4">PB9</text>
<text x="193.7" y="116.4">PB11</text>
<text x="193.7" y="119">PB12</text>
<text x="193.7" y="121.5">PB13</text>
<text x="193.7" y="124.1">PB14</text>
<text x="82.6" y="131.7">R19</text>
<text x="185" y="130.3" transform="rotate(-90 185 130.3)">VSS</text>
<text x="187.6" y="130.3" transform="rotate(-90 187.6 130.3)">VSSA</text>
<text x="193.7" y="126.6">PB15</text>
<text x="82.6" y="134.2">10k</text>
<text x="188.8" y="134.2">U17</text>
<text x="188.8" y="136.8">STM32G474RETx</text>
<text x="184.7" y="141.8">GND</text>
<text x="38" y="148.2">+3V3</text>
<text x="78" y="144.4">GND</text>
<text x="185.3" y="145.6">+3V3</text>
<text x="209.4" y="145.6">+3V3</text>
<text x="242.5" y="144.4">+3V3</text>
<text x="264.1" y="144.4">+3V3</text>
<text x="31.8" y="155.5">100n</text>
<text x="32.3" y="153.2">C38</text>
<text x="86.3" y="153.3">+3V3</text>
<text x="116.7" y="153.3">+3V3</text>
<text x="190.5" y="154.5">R38</text>
<text x="214.6" y="154.5">R39</text>
<text x="247.7" y="155.8">2.2k</text>
<text x="247.7" y="153.3">R20</text>
<text x="269.2" y="155.8">2.2k</text>
<text x="269.2" y="153.3">R21</text>
<text x="42.8" y="159.6">U7</text>
<text x="190.5" y="157.1">2.2k</text>
<text x="214.6" y="157.1">2.2k</text>
<text x="34" y="167.2">A0</text>
<text x="42.8" y="162.2">FM24C64B</text>
<text x="43.5" y="167.2">SDA</text>
<text x="90.7" y="164.6">10k</text>
<text x="90.7" y="162.3">R22</text>
<text x="121.2" y="164.6">10k</text>
<text x="121.2" y="162.3">R23</text>
<text x="141" y="166">2.2k</text>
<text x="141" y="163.4">R24</text>
<text x="154.9" y="166">1.5k</text>
<text x="154.9" y="163.4">R25</text>
<text x="168.9" y="166">1.5k</text>
<text x="168.9" y="163.4">R26</text>
<text x="34" y="169.8">A1</text>
<text x="34" y="172.3">A2</text>
<text x="41.5" y="173" transform="rotate(-90 41.5 173)">VSS VDD</text>
<text x="43.5" y="169.8">SCL</text>
<text x="44.3" y="172.3">WP</text>
<text x="82.9" y="173.7">C39</text>
<text x="92.7" y="173.6">SW1</text>
<text x="113.4" y="173.7">C40</text>
<text x="123.1" y="173.7">SW2</text>
<text x="27.2" y="179.9">GND</text>
<text x="48.8" y="177.4">GND</text>
<text x="82.9" y="176">100n</text>
<text x="92.7" y="176.1">DBG_BUTT</text>
<text x="113.4" y="176">100n</text>
<text x="123.1" y="176">RST</text>
<text x="142.2" y="175.2">D8</text>
<text x="142.2" y="177.7">RED</text>
<text x="156.2" y="175.2">D9</text>
<text x="156.2" y="177.7">BLUE</text>
<text x="170.2" y="175.2">D10</text>
<text x="170.2" y="177.7">BLUE</text>
<text x="38.6" y="182.5">GND</text>
<text x="78" y="187.6">GND</text>
<text x="86.9" y="187.6">GND</text>
<text x="108.5" y="187.6">GND</text>
<text x="117.3" y="187.6">GND</text>
<text x="136.4" y="186.3">GND</text>
<text x="150.4" y="186.3">GND</text>
<text x="164.3" y="186.3">GND</text>
</g>
<g font-size="1.8" fill="#0000c2">
<text x="66" y="16.6">piny</text>
<text x="71.1" y="16.6">na</text>
<text x="221.6" y="52.4">[Li-Dar]</text>
<text x="221.9" y="50.4">External</text>
<text x="221.9" y="58">External</text>
<text x="138.3" y="62.3">UART5_RX</text>
<text x="224.6" y="60.1">[IMU]</text>
<text x="230.4" y="65.6">ADC5_IN1/I2C3_SCL/I2C2_SDA</text>
<text x="230.4" y="68.2">ADC5_IN2/USART1_TX</text>
<text x="230.4" y="70.7">SPI2_MISO/USART1_RX</text>
<text x="230.4" y="73.3">SPI2_MOSI</text>
<text x="141" y="78.1">ESP32?</text>
<text x="221.2" y="78.3">ST-LINK</text>
<text x="139.7" y="84.4">External</text>
<text x="139.7" y="89.5">FRAM +</text>
<text x="148.5" y="89.5">INA</text>
<text x="98" y="93.6">UART4_TX/SPI3_SCK/I2S3_CK/USART3_TX</text>
<text x="138.9" y="93.6">ST-LINK</text>
<text x="221" y="93.6">RS485</text>
<text x="95.9" y="96.1">UART4_RX/SPI3_MISO/USART3_RX\I2C3_SDA</text>
<text x="117.8" y="98.7">UART5_TX/SPI3_MOSI</text>
<text x="241.8" y="100.2">SPI1_MOSI/SPI3_MOSI/I2C3_SDA</text>
<text x="221" y="113.9">RS485</text>
<text x="230.6" y="110.8">I2C1_SDA/USART3_TX</text>
<text x="237.5" y="108.1">BOOT/I2C1_SCL/USART3_RX</text>
<text x="208" y="132.2">New</text>
<text x="208" y="134.3">https://www.google.com/url?sa=t&amp;source=web&amp;rct=j&amp;opi=89978449&amp;url=https://www.st.com/resource/en/datasheet</text>
<text x="212.9" y="132.2">cortex</text>
<text x="219.9" y="132.2">(STM32G474RET6)</text>
<text x="238.3" y="132.2">:</text>
<text x="16.5" y="143.3">FRAM</text>
<text x="22.9" y="187.7">ADDR: 0b1010000</text>
<text x="41.5" y="187.7">0x50</text>
</g>
<g font-size="1.8" fill="#a90000">
<text x="178.8" y="38.8" transform="rotate(-90 178.8 38.8)">1</text>
<text x="181.4" y="39.4" transform="rotate(-90 181.4 39.4)">16</text>
<text x="183.9" y="39.4" transform="rotate(-90 183.9 39.4)">32</text>
<text x="186.4" y="39.4" transform="rotate(-90 186.4 39.4)">48</text>
<text x="189" y="39.4" transform="rotate(-90 189 39.4)">64</text>
<text x="191.5" y="39.4" transform="rotate(-90 191.5 39.4)">29</text>
<text x="166.3" y="44.2">28</text>
<text x="199.3" y="44.2">12</text>
<text x="199.3" y="46.7">13</text>
<text x="166.9" y="49.3">7</text>
<text x="199.3" y="49.3">14</text>
<text x="199.3" y="51.8">17</text>
<text x="166.9" y="54.4">5</text>
<text x="166.9" y="56.9">6</text>
<text x="199.3" y="54.4">18</text>
<text x="199.3" y="56.9">19</text>
<text x="199.3" y="59.4">20</text>
<text x="166.3" y="62">55</text>
<text x="199.3" y="62">21</text>
<text x="199.3" y="64.5">42</text>
<text x="166.9" y="67.1">8</text>
<text x="166.9" y="69.6">9</text>
<text x="199.3" y="67.1">43</text>
<text x="199.3" y="69.6">44</text>
<text x="166.3" y="72.1">10</text>
<text x="166.3" y="74.7">11</text>
<text x="166.3" y="77.2">22</text>
<text x="199.3" y="72.1">45</text>
<text x="199.3" y="74.7">46</text>
<text x="199.3" y="77.2">49</text>
<text x="166.3" y="79.8">23</text>
<text x="166.3" y="82.3">38</text>
<text x="199.3" y="79.8">50</text>
<text x="199.3" y="82.3">51</text>
<text x="166.3" y="84.8">39</text>
<text x="166.3" y="87.4">40</text>
<text x="166.3" y="89.9">41</text>
<text x="199.3" y="87.4">24</text>
<text x="199.3" y="89.9">25</text>
<text x="166.3" y="92.5">52</text>
<text x="166.3" y="95">53</text>
<text x="199.3" y="92.5">26</text>
<text x="199.3" y="95">56</text>
<text x="166.3" y="97.5">54</text>
<text x="166.9" y="100.1">2</text>
<text x="199.3" y="97.5">57</text>
<text x="199.3" y="100.1">58</text>
<text x="166.9" y="102.6">3</text>
<text x="166.9" y="105.2">4</text>
<text x="199.3" y="102.6">59</text>
<text x="199.3" y="105.2">60</text>
<text x="199.3" y="107.7">61</text>
<text x="199.3" y="110.2">62</text>
<text x="199.3" y="112.8">30</text>
<text x="199.3" y="115.3">33</text>
<text x="199.3" y="117.9">34</text>
<text x="199.3" y="120.4">35</text>
<text x="199.3" y="122.9">36</text>
<text x="199.3" y="125.5">37</text>
<text x="183.9" y="133.4" transform="rotate(-90 183.9 133.4)">15</text>
<text x="186.4" y="133.4" transform="rotate(-90 186.4 133.4)">27</text>
<text x="31" y="166.1">1</text>
<text x="40.4" y="163.3" transform="rotate(-90 40.4 163.3)">8</text>
<text x="48.8" y="166.1">5</text>
<text x="31" y="168.7">2</text>
<text x="31" y="171.2">3</text>
<text x="48.8" y="168.7">6</text>
<text x="48.8" y="171.2">7</text>
<text x="40.4" y="176" transform="rotate(-90 40.4 176)">4</text>
</g>
<g font-size="1.8" fill="#725600">
<text x="203.4" y="47.9">PA1/GPIO</text>
<text x="203.4" y="45.3">PA0/GPIO</text>
<text x="147.2" y="50.4">NRST</text>
<text x="155.2" y="63.1">PD2/GPIO</text>
<text x="203.4" y="65.6">PA8/GPIO</text>
<text x="203.4" y="68.2">PA9/GPIO</text>
<text x="203.4" y="70.7">PA10/GPIO</text>
<text x="155.2" y="75.8">PC3/GPIO</text>
<text x="203.4" y="73.3">PA11/GPIO</text>
<text x="203.4" y="75.8">PA12/GPIO</text>
<text x="203.4" y="83.4">PA15/GPIO</text>
<text x="203.4" y="78.3">PA13/SWDIO</text>
<text x="203.4" y="80.9">PA14/SWCLK</text>
<text x="154.2" y="106.3">PC15/LPIO</text>
<text x="154.2" y="103.7">PC14/LPIO</text>
<text x="203.4" y="106.3">PB7/GPIO</text>
<text x="203.4" y="103.7">PB6/GPIO</text>
<text x="203.4" y="111.4">PB9/GPIO</text>
</g>
<g font-size="1.8" fill="#0b1eff">
<text x="230.3" y="45.1">ADC12_IN1</text>
<text x="230.3" y="47.6">ADC12_IN2</text>
</g>
<g font-size="1.8" fill="#0f0f0f">
<text x="153.7" y="49.2">NRST</text>
<text x="229.1" y="94.9">DBG_LED0</text>
<text x="153.7" y="100">DBG_BTN</text>
<text x="153.9" y="98.7">PC12/GPIO</text>
<text x="229.1" y="100">DBG_LED2</text>
<text x="229.1" y="97.4">DBG_LED1</text>
<text x="231.1" y="107.6">BOOT</text>
<text x="81.3" y="125.4">BOOT</text>
<text x="139" y="157.1">DBG_LED2</text>
<text x="152.9" y="157.1">DBG_LED1</text>
<text x="166.9" y="157.1">DBG_LED0</text>
<text x="91.8" y="167.3">DBG_BTN</text>
<text x="124.6" y="167.3">NRST</text>
</g>
<g font-size="1.8" fill="#0c75ff">
<text x="203.4" y="52.9">PA3/UART2_RX</text>
<text x="203.4" y="50.4">PA2/UART2_TX</text>
<text x="150.3" y="80.9">PC5/UART1_RX</text>
<text x="150.6" y="78.3">PC4/UART1_TX</text>
<text x="149.4" y="93.6">PC10/UART4_TX</text>
<text x="203.4" y="93.6">PB2/RS485FC</text>
<text x="149.1" y="96.1">PC11/UART4_RX</text>
<text x="203.4" y="113.9">PB10/UART3_TX</text>
<text x="203.4" y="116.4">PB11/UART3_RX</text>
</g>
<g font-size="1.8" fill="#20deff">
<text x="229.9" y="52.9">ADC1_IN4/USART2_RX</text>
<text x="230.7" y="50.1">ADC1_IN3/USART2_TX</text>
</g>
<g font-size="1.8" fill="#ff7400">
<text x="203.4" y="58">PA5/SPI1_SCK</text>
<text x="203.4" y="55.5">PA4/SPI1_NSS</text>
<text x="203.4" y="60.6">PA6/SPI1_MISO</text>
<text x="203.4" y="63.1">PA7/SPI1_MOSI</text>
</g>
<g font-size="1.8" fill="#ff00fa">
<text x="229.9" y="55.5">ADC2_IN17/SPI1_NSS</text>
<text x="229.9" y="58">ADC2_IN13/SPI1_SCK</text>
<text x="230.1" y="63.1">ADC2_IN4/SPI1_MOSI</text>
<text x="230.4" y="60.6">ADC2_IN3/SPI1_MISO</text>
</g>
<g font-size="1.8" fill="#02ff00">
<text x="139.3" y="68.2">ADC12_IN6 PC0/ADC12_IN6</text>
<text x="139.3" y="70.2">ADC12_IN7</text>
<text x="149.5" y="70.7">PC1/ADC12_IN7</text>
<text x="139.3" y="72.7">ADC12_IN8</text>
<text x="149.5" y="73.3">PC2/ADC12_IN8</text>
</g>
<text font-size="1.8" fill="#0007ff" x="138.6" y="75.8">ADC12_IN9</text>
<g font-size="1.8" fill="#2cfff4">
<text x="110.2" y="78.3">ADC2_IN5/USART1_TX/I2C2_SCL</text>
<text x="118.5" y="80.9">ADC2_IN11/USART1_RX</text>
</g>
<g font-size="1.8" fill="#be28ff">
<text x="130.2" y="82.9">I2C4_SCL</text>
<text x="130.2" y="85.4">I2C4_SDA</text>
<text x="130.5" y="88.2">I2C3_SCL</text>
<text x="130.4" y="90.8">I2C3_SDA</text>
</g>
<g font-size="1.8" fill="#c409ff">
<text x="150.9" y="83.4">PC6/I2C4_SCL</text>
<text x="150.8" y="86">PC7/I2C4_SDA</text>
<text x="150.9" y="88.5">PC8/I2C3_SCL</text>
<text x="150.8" y="91">PC9/I2C3_SDA</text>
<text x="190.7" y="160.9">PC7/I2C4_SDA</text>
<text x="214.8" y="160.9">PC6/I2C4_SCL</text>
<text x="247.8" y="159.6">PC8/I2C3_SCL</text>
<text x="269.4" y="159.6">PC9/I2C3_SDA</text>
<text x="52.3" y="167.2">PC7/I2C4_SDA</text>
<text x="52.3" y="169.8">PC6/I2C4_SCL</text>
</g>
<g font-size="1.8" fill="#1f1106">
<text x="230.6" y="83.2">JTDI/I2C1_SCL/SPI1_NSS/SPI3_NSS/USART2_RX</text>
<text x="231.1" y="80.6">SWCLK-JTCK/I2C1_SDA</text>
<text x="231.1" y="78.1">SWDIO-JTMS/I2C4_SCL/I2C1_SCL</text>
<text x="241.3" y="95.4">JTDO-TRACESWO/SPI1_SCK/SPI3_SCK/USART2_TX</text>
<text x="241.3" y="97.6">JTRST/SPI1_MISO/SPI3_MISO/USART2_RX</text>
</g>
<g font-size="1.8" fill="#00a57c">
<text x="203.4" y="88.5">PB0/ADC13_IN15_12</text>
<text x="203.4" y="91">PB1/ADC13_IN12_1</text>
<text x="203.4" y="119">PB12/ADC41_IN3_11</text>
<text x="203.4" y="124.1">PB14/ADC41_IN4_5</text>
<text x="203.4" y="121.5">PB13/ADC3_IN5</text>
<text x="203.4" y="126.6">PB15/ADC42_IN5_15</text>
</g>
<g font-size="1.8" fill="#0fff31">
<text x="230.6" y="87.7">ADC3_IN12/ADC1_IN15</text>
<text x="230.6" y="90.3">ADC3_IN1/ADC1_IN12</text>
</g>
<text font-size="1.8" fill="#0013ff" x="242.6" y="92.8">ADC2_IN12</text>
<g font-size="1.8" fill="#0602ff">
<text x="230.4" y="103.7">USART1_TX</text>
<text x="238" y="106">I2C4_SDA/I2C1_SDA/USART1_RX</text>
</g>
<text font-size="1.8" fill="#2cfff7" x="227.6" y="113.4">USART3_TX</text>
<g font-size="1.8" fill="#2be9ff">
<text x="227.3" y="116.4">ADC12_IN14/USART3_RX</text>
<text x="227.3" y="118.5">ADC4_IN3/ADC1_IN11</text>
</g>
<g font-size="1.8" fill="#00ff1d">
<text x="225.3" y="121.8">ADC3_IN5/PI2_SCK/I2S2_CK</text>
<text x="225.3" y="124.3">ADC4_IN4/ADC1_IN5/SPI2_MISO</text>
<text x="225.3" y="126.9">ADC4_IN5/ADC2_IN15/SPI2_MOSI</text>
</g>
</svg>
